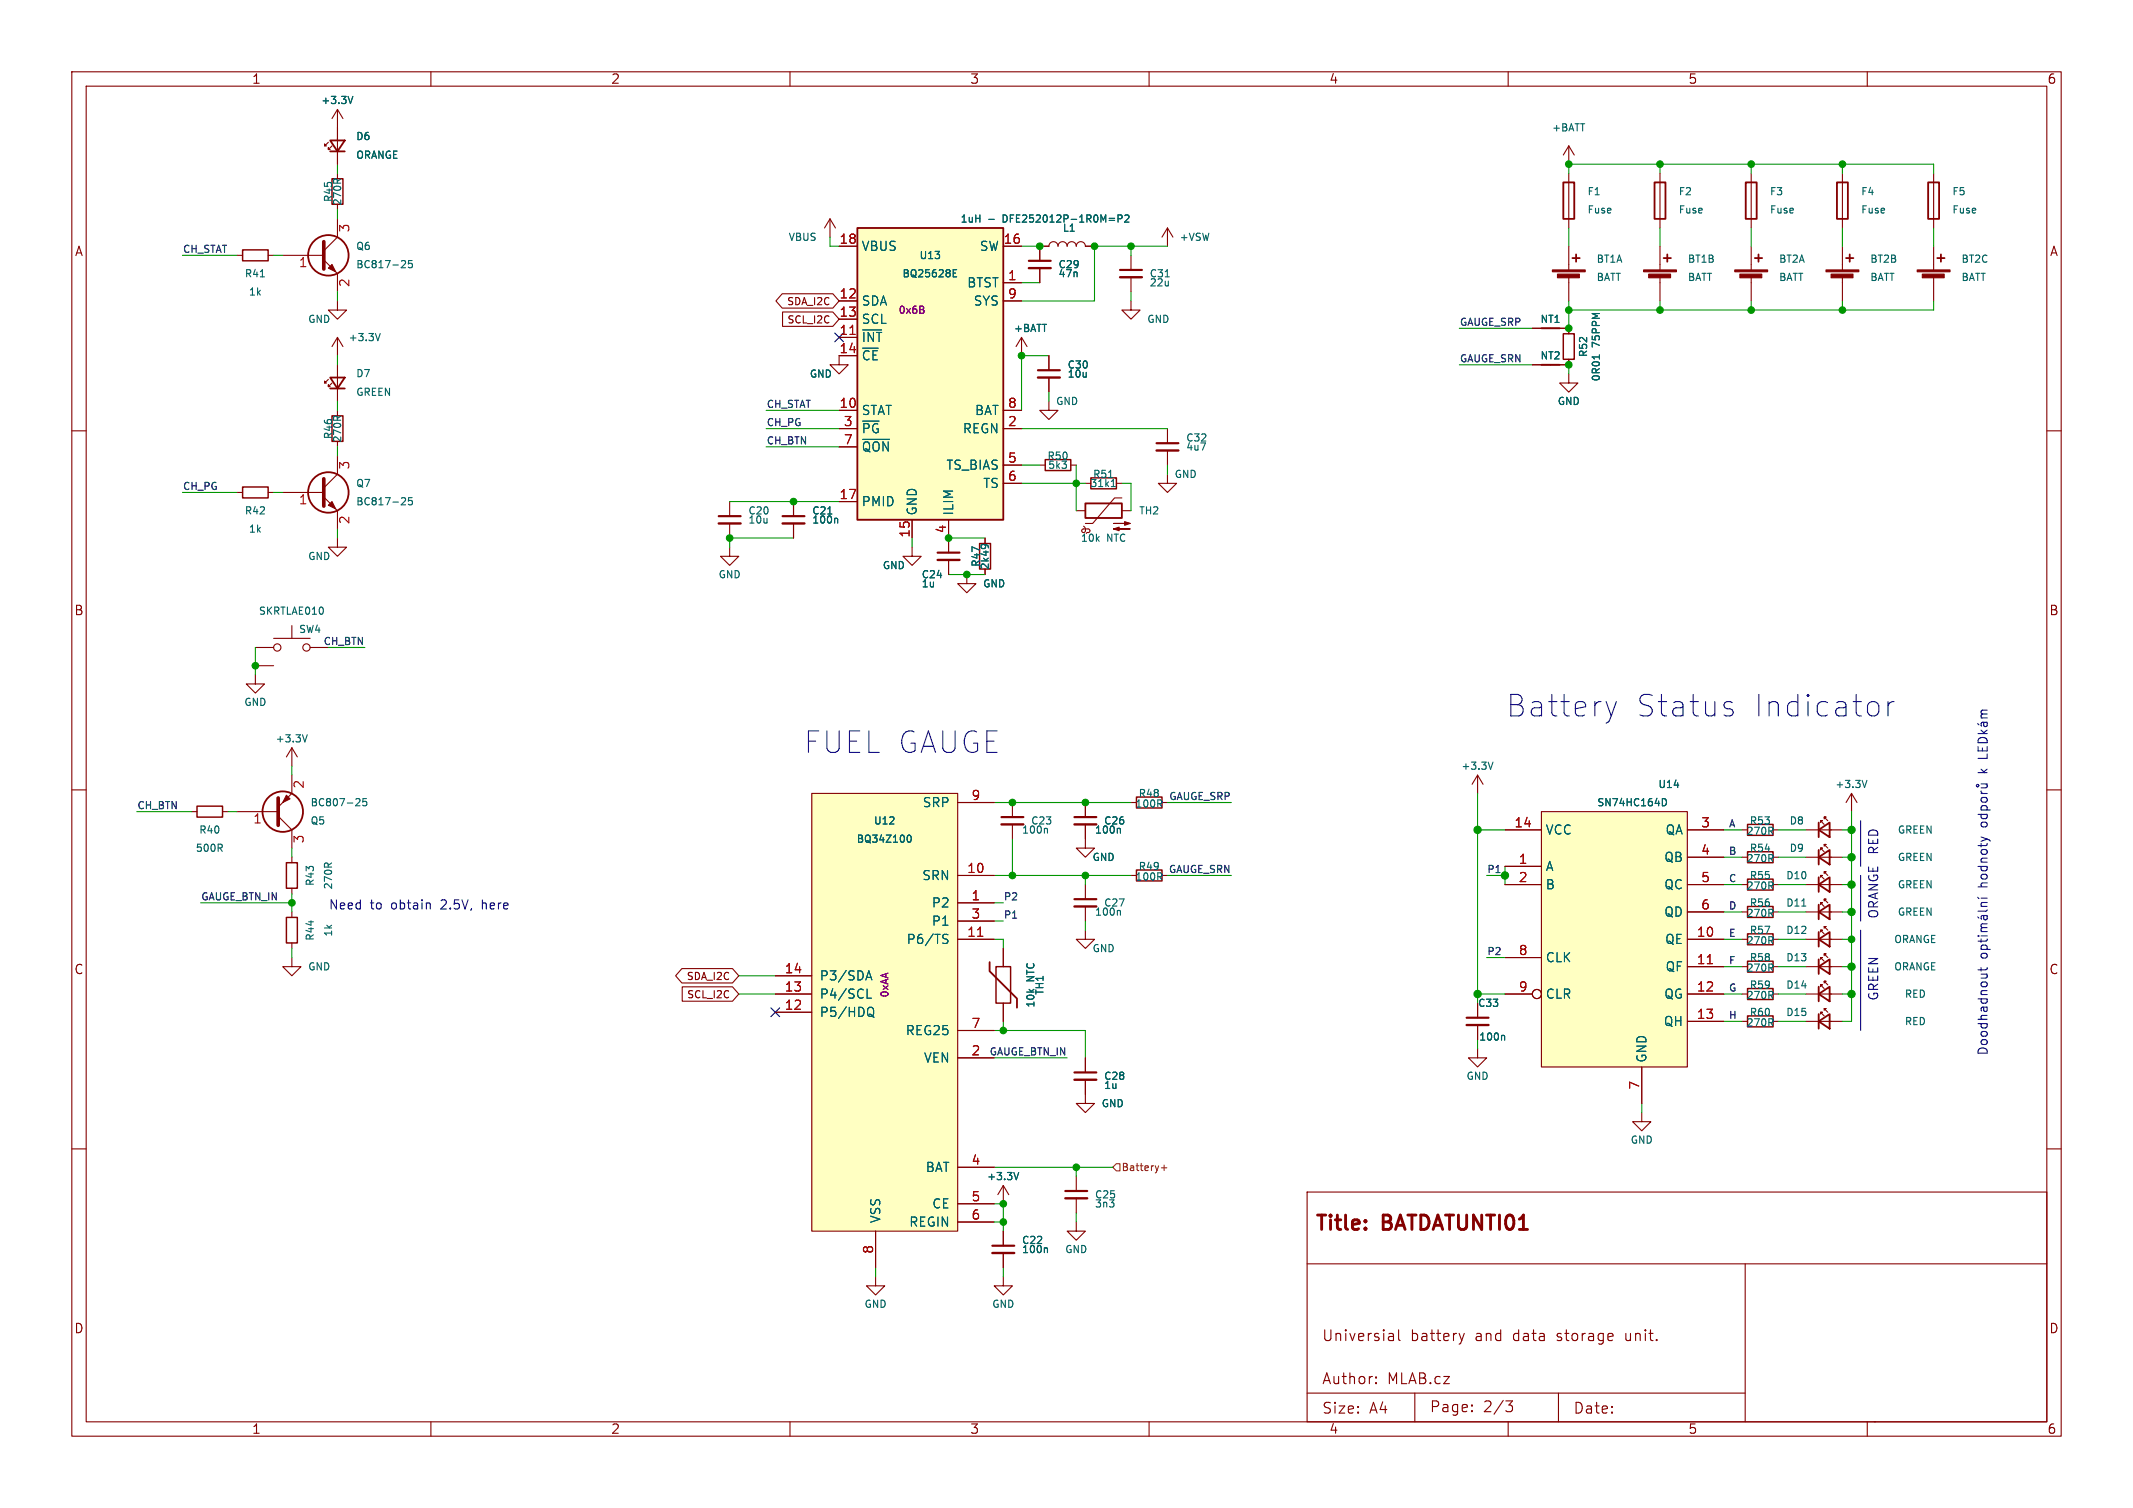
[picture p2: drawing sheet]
<svg xmlns="http://www.w3.org/2000/svg" width="297mm" height="210mm" viewBox="0 0 297 210" stroke-linecap="round" stroke-linejoin="round" font-family="sans-serif">
<g fill="none" stroke="#840000" stroke-width=".15">
<path d="M10 10h277v190h-277zM12 12h273v186h-273zM45.7 19.8l-.5 .5v-.2v.2h.3M47 15.2v7.7M47 15.2l-.8 1.3M47 15.2l.8 1.3M60 10v2M110 10v2M160 10v2M210 10v2M260 10v2M33 35.6h.8"/>
<path d="M37.3 35.6h.8M39.4 35.6h5.7M45.1 36.2l1.9 1.9v2.5M46.2 20.3l-.5 .5v-.2v.2h.3M47 24.1v.8M47 28.4v.8M47 30.5v2.5l-1.9 1.9M115.6 30.5l-.8 1.3M115.6 30.5v2.5M115.6 30.5l.7 1.3M116.8 34.3h2.6M139.7 34.3h2.5"/>
<path d="M139.7 39.4h2.5M144.8 37.3v2.1M152.4 34.3h-1.3a.64 .64 0 0 0-.6-.6 .64 .64 0 0 0-.6 .6 .64 .64 0 0 0-.7-.6 .64 .64 0 0 0-.6 .6 .64 .64 0 0 0-.6-.6 .64 .64 0 0 0-.7 .6 .64 .64 0 0 0-.6-.6 .64 .64 0 0 0-.7 .6h-1.2v2M157.5 35.6v2M157.5 38.6v2M162.6 31.8v2.5M162.6 31.8l-.8 1.2M162.6 31.8l.7 1.2M218.4 20.3l-.7 1.3M218.4 20.3v2.6M218.4 24.1v7.7M218.4 34.3v3.3"/>
<path d="M218.4 38.6v3.3M218.4 20.3l.8 1.3M231.1 24.1v7.7M231.1 34.3v3.3M231.1 38.6v3.3M243.8 24.1v7.7M243.8 34.3v3.3M243.8 38.6v3.3M256.5 24.1v7.7M256.5 34.3v3.3M256.5 38.6v3.3M269.2 24.1v7.7"/>
<path d="M269.2 34.3v3.3M269.2 38.6v3.3M10 60h2M45.7 52.8l-.5 .5v-.2v.2h.3M46.2 53.3l-.5 .5v-.2v.2h.3M47 41.9v1.3h1.3l-1.3 1.3-1.3-1.3h1.3M47 47v2.5M47 50.8v5.1M47 57.2v.7M47 47l-.8 1.3M47 47l.8 1.3M108.9 40.9h7.1l.8 1-.8 1h-7.1l-.9-1z"/>
<path d="M109 43.4h7l.8 1.1-.8 1h-7zM116.8 57.2h2.6M116.8 47h2.6M116.8 41.9h2.6M116.8 44.5h2.6M116.8 59.7h2.6M119.4 49.5h-2.6v1.3h1.3l-1.3 1.3-1.2-1.3h1.2M139.7 57.2h2.5M139.7 41.9h2.5M139.7 59.7h2.5M142.2 47l-.7 1.3M142.2 47v2.5"/>
<path d="M142.2 47l.8 1.3M146 55.9v1.3h1.3l-1.3 1.2-1.2-1.2h1.2M146 49.5v2.1M146 52.6v2M157.5 41.9v1.3h1.2l-1.2 1.3-1.3-1.3h1.3M162.6 59.7v2M213.4 45.7h5v.8M218.4 52.1v1.2h1.3l-1.3 1.3-1.2-1.3h1.2M218.4 50v.8h-5M285 60h2M33 68.6h.8M37.3 68.6h.8"/>
<path d="M39.4 68.6h5.7M45.1 69.2l1.9 1.9v2.6M47 74.9v1.3h1.3l-1.3 1.3-1.3-1.3h1.3M47 63.5v2.5l-1.9 1.9M47 61.5v.7M101.6 76.2v1.3h1.3l-1.3 1.2-1.3-1.2h1.3M101.6 69.9v2M101.6 72.9v2M110.5 69.9v2M110.5 72.9v2M116.8 69.9h2.6M116.8 62.2h2.6"/>
<path d="M127 76.2v1.3h1.3l-1.3 1.2-1.3-1.2h1.3M127 72.4v2.5M132.1 72.4v4.6M132.1 78v2M137.2 74.9v.8M137.2 79.2v.8M139.7 67.3h2.5M139.7 64.8h2.5M144.8 64.8h.7M149.1 64.8h.8M149.9 71.1h1.2M150.9 73.3a.45 .45 0 0 1 .3 .4 .45 .45 0 0 1-.4 .5l-.2-.3 .1-.2h.9l.2 .2-.1 .1-.4 .3"/>
<path d="M151.1 67.3h.8M155.4 67.3h.8M156.2 69.3h-1l-3.1 3.6h-1M156.2 71.1h1.3M162.6 66v1.3h1.2l-1.2 1.3-1.3-1.3h1.3M162.6 62.7v2.1M35.6 94v1.3h-1.3l1.3 1.2 1.2-1.2h-1.2M35.6 90.2h2.5M35.6 92.7h2.5M38.1 88.9h5.1M40.6 87.1v1.8M43.2 90.2h2.5"/>
<path d="M134.6 80v1.3h1.3l-1.3 1.3-1.3-1.3h1.3M10 110h2M26.7 113h.7M31 113h.7M33 113h5.7M38.7 113.7l1.9 1.9v2.5M40.6 108v2.5l-1.9 1.9M40.6 104.1v2.6M40.6 119.4v.7M40.6 104.1l-.7 1.3M40.6 104.1l.8 1.3M113 110.5h20.3v61h-20.3z"/>
<path d="M133.3 111.8h5.1M141 111.8v2M141 114.8v2M151.1 114.8v3.3h1.3l-1.3 1.3-1.2-1.3h1.2M151.1 111.8v2M157.5 111.8h.7M161.8 111.8h.8M205.7 108l-.7 1.2M205.7 108v2.5M205.7 108l.8 1.2M209.5 115.6h5.1M214.6 113h20.3v35.6h-20.3z"/>
<path d="M234.9 115.6h5.1M234.9 119.4h5.1M242.6 115.6h.7M242.6 119.4h.7M246.9 115.6h.7M246.9 119.4h.7M251.5 115.6h5M251.5 119.4h5M253.5 114.6v-.3h.2h-.2l.5 .5M253.5 118.4v-.3h.2h-.2l.5 .5M254 114v-.2h.3h-.3l.5 .5M254 117.9v-.3h.3h-.3l.5 .5"/>
<path d="M257.8 110.5l-.8 1.3M257.8 110.5v2.5M257.8 110.5l.8 1.3M285 110h2M40.6 133.4v1.2h1.3l-1.3 1.3-1.2-1.3h1.2M40.6 123.7v.8M40.6 127v.8M40.6 131.3v.8M94.9 134.9h7.1l.9 1-.9 1h-7.1l-.8-1zM95 137.4h7l.9 1-.9 1h-7zM107.9 138.4h5.1M107.9 135.9h5.1"/>
<path d="M133.3 130.8h5.1M133.3 125.7h5.1M133.3 121.9h5.1M133.3 128.3h5.1M139.7 132.1v2.5M139.7 139.7v2.5M151.1 129.5v1.3h1.3l-1.3 1.3-1.2-1.3h1.2M151.1 123.2v2M151.1 126.2v2.1M157.5 121.9h.7M161.8 121.9h.8M205.7 139.7v2"/>
<path d="M209.5 138.4h3.9M209.5 123.2h5.1M209.5 120.7h5.1M209.5 133.4h5.1M234.9 130.8h5.1M234.9 127h5.1M234.9 138.4h5.1M234.9 134.6h5.1M234.9 123.2h5.1M242.6 130.8h.7M242.6 127h.7M242.6 138.4h.7"/>
<path d="M242.6 134.6h.7M242.6 123.2h.7M246.9 130.8h.7M246.9 127h.7M246.9 138.4h.7M246.9 134.6h.7M246.9 123.2h.7M251.5 130.8h5M251.5 127h5M251.5 138.4h5M251.5 134.6h5M251.5 123.2h5"/>
<path d="M253.5 122.2v-.3h.2h-.2l.5 .5M253.5 137.4v-.2h.2h-.2l.5 .5M253.5 133.6v-.2h.2h-.2l.5 .5M253.5 126v-.3h.2h-.2l.5 .5M253.5 129.8v-.3h.2h-.2l.5 .5M254 121.7v-.3h.3h-.3l.5 .5M254 136.9v-.2h.3h-.3l.5 .5M254 133.1v-.3h.3h-.3l.5 .6M254 125.5v-.3h.3h-.3l.5 .5M254 129.3v-.3h.3h-.3l.5 .5M10 160h2M107.9 141h5.1"/>
<path d="M133.3 147.3h5.1M133.3 143.5h5.1M151.1 150.4v3.3h1.3l-1.3 1.2-1.2-1.2h1.2M151.1 147.3v2.1M205.7 146.1v1.2h1.3l-1.3 1.3-1.2-1.3h1.2M205.7 142.7v2.1M228.6 154.9v1.3h1.3l-1.3 1.3-1.3-1.3h1.3M228.6 148.6v5.1M234.9 142.2h5.1M242.6 142.2h.7M246.9 142.2h.7M251.5 142.2h5"/>
<path d="M253.5 141.2v-.2h.2h-.2l.5 .5M254 140.7v-.2h.3h-.3l.5 .5M285 160h2M121.9 177.8v1.3h1.3l-1.3 1.2-1.3-1.2h1.3M121.9 171.5v5M133.3 162.6h5.1M133.3 167.6h5.1M133.3 170.2h5.1M139.7 177.8v1.3h1.3l-1.3 1.2-1.3-1.2h1.3M139.7 165.1l-.8 1.3M139.7 165.1v2.5M139.7 171.5v2"/>
<path d="M139.7 174.5v2M139.7 165.1l.8 1.3M149.9 170.2v1.3h1.2l-1.2 1.2-1.3-1.2h1.3M149.9 163.8v2.1M149.9 166.9v2M182 166h103v32h-103zM182 176h103M243 176v22M60 198v2M110 198v2M160 198v2M182 194h61"/>
<path d="M191.6 192.6h.1l-.1 .1M191.6 192.6h-.1l.1 .1M191.6 191.8v.1M191.6 192.6v.1M191.6 191.8h.1l-.1 .1M191.6 191.8h-.1l.1 .1M193.5 185.7h.3l.2 .2v.8M194 186.6l-.5 .1M194 186.1h-.5M194.7 185.2v1.3l.3 .2M197 194v4M203.2 185.7l.3 1"/>
<path d="M203.5 186.7l-.1 .4M203.9 185.7l-.4 1M205 196.5v.1M205 195.7v.1M209.7 195.1h.9l-.5 .6a.41 .41 0 0 1 .5 .3v.3l-.1 .2-.6 .1M210 198v2M217 194v4M260 198v2M261 198h.1"/>
<circle cx="38.6" cy="90.2" r=".51"/>
<circle cx="42.7" cy="90.2" r=".51"/>
<circle cx="214" cy="138.4" r=".63"/>
</g>
<g fill="none" stroke="#840000" stroke-width=".2">
<path d="M33.8 34.8h3.5v1.5h-3.5zM46.2 24.9h1.6v3.5h-1.6zM46.2 57.9h1.6v3.6h-1.6zM217.7 46.5h1.5v3.5h-1.5zM33.8 67.8h3.5v1.5h-3.5zM136.4 75.7h1.5v3.5h-1.5zM145.5 64h3.6v1.5h-3.6zM151.9 66.5h3.5v1.6h-3.5zM27.4 112.3h3.6v1.5h-3.6zM158.2 111h3.6v1.5h-3.6zM243.3 118.6h3.6v1.5h-3.6zM243.3 114.8h3.6v1.5h-3.6z"/>
<path d="M39.9 127.8h1.5v3.5h-1.5zM39.9 120.1h1.5v3.6h-1.5zM138.7 134.6h2v5.1h-2zM158.2 121.2h3.6v1.5h-3.6zM243.3 130h3.6v1.6h-3.6zM243.3 126.2h3.6v1.6h-3.6zM243.3 137.7h3.6v1.5h-3.6zM243.3 133.9h3.6v1.5h-3.6zM243.3 122.4h3.6v1.6h-3.6zM243.3 141.5h3.6v1.5h-3.6z"/>
</g>
<g fill="none" stroke="#006464" stroke-width=".15">
<path d="M48.5 13.4l.3 1 .3-1M36.3 38.6h.5M46.5 25h.4M47.4 24.9l-.4 .4M56 36.3h.4l.1 .3-.6 .7h.6M57.4 36.3h-.5v.5l.1-.1h.3l.1 .2v.3l-.2 .1-.3-.1M132.7 38.6h.5M132.7 38h.4M132.7 37.6h.5M155.7 30.5l.5-.1v-.1v-.3l-.5-.1v1M156.6 30l.4-.1 .2 .3-.6 .7h.6M162.3 38.6h.5"/>
<path d="M46.5 58h.4M47.4 58l-.4 .3M52.3 46.4l.3 1 .3-1M222.7 49.4v.6M56 69.3l.4 .1 .1 .2-.6 .7h.6M57.4 69.3h-.5v.5l.1-.1h.3l.1 .2v.3l-.2 .1-.3-.1M115.3 71.6h.5M116.4 72.2l.2 .1v.5M120.1 61.2h3.8M136.6 76l.1-.1a.81 .81 0 0 1 .9 .1M137 75.8l.2 .2M154.4 66.5h.5"/>
<path d="M154.7 67.8h.6M154.9 66.9l.1-.1v1M167.9 61.7l-.5 1M30.6 118.1l.3 .5M30.9 117.7v.3M42.1 102.3l.3 1 .4-1M49.7 111.2l.3 .1 .1 .2-.6 .7h.6M51 111.2h-.4l-.1 .5 .1-.1h.4l.1 .2-.1 .3-.1 .1-.4-.1M126.3 116.7l.1-.3 .1-.1a.53 .53 0 0 1 .4 .5 .53 .53 0 0 1-.4 .5l-.1-.1-.1-.3M145.9 115.5v.5M156 115.5v.5M161.5 111.9l.3 .5"/>
<path d="M161.7 111.5v.3M207.2 106.1l.3 1 .4-1M231.5 111.2a.51 .51 0 0 1 .5 .5 .51 .51 0 0 1-.5 .5M246.5 119.5l.4 .5M246.5 115.7l.4 .5M246.8 115.3v.3M246.8 119.1v.3M259.3 108.7l.3 1 .4-1M45.3 120.2h.3M46.2 120.2l-.5 .3M120.6 136.5l.4-1.3 .4 1.3M120.7 136.1h.6"/>
<path d="M120.7 137.7v1.3h.6M131.5 130.7l.4 .1 .1 .3-.2 .3h-.4M131.5 130.1l.5 .1M156 126.9v.6M161.5 122.1l.3 .5M161.7 121.6v.4M246.5 131l.4 .4M246.5 127.2l.4 .4M246.5 138.6l.4 .5M246.5 134.8l.4 .5M246.5 123.3l.4 .5M246.8 130.5v.4"/>
<path d="M246.8 122.9v.4M246.8 126.7v.4M246.8 134.3v.4M246.8 138.2v.3M250.9 126.2h.6M121.1 140.3a.43 .43 0 0 1 .5 .4v.4l-.1 .4M121.2 141.2l.3 .3M121.5 141.5l.2 .2M121.5 141.5h-.4M209.2 144.2l.3 .1v.6M246.5 142.4l.4 .5M246.8 142v.3"/>
<path d="M141.2 163.3l.3 1 .3-1M145.6 173.8l.3 .1v.5"/>
</g>
<g fill="none" stroke="#840000" stroke-width=".33">
<path d="M143.3 37.3h3M156 38.6h3M144.5 52.6h3.1M100.1 72.9h3M109 72.9h3M130.6 78h3M161 62.7h3.1M139.4 114.8h3.1M149.6 114.8h3.1M149.6 126.2h3.1M149.6 150.4h3.1M204.2 142.7h3.1"/>
<path d="M138.2 174.5h3M148.3 166.9h3.1"/>
</g>
<g fill="none" stroke="#840000" stroke-width=".3">
<path d="M143.3 36.3h3M156 37.6h3M144.5 51.6h3.1M100.1 71.9h3M109 71.9h3M130.6 77h3M161 61.7h3.1M139.4 113.8h3.1M149.6 113.8h3.1M149.6 125.2h3.1M149.6 149.4h3.1M204.2 141.7h3.1"/>
<path d="M138.2 173.5h3M148.3 165.9h3.1"/>
</g>
<g fill="none" stroke="#840000" stroke-width=".25">
<path d="M46 19.6h2l-1 1.5zM46 21.1h2M119.4 31.8h20.3v40.6h-20.3zM217.7 25.4h1.5v5.1h-1.5zM218.9 35.9h1.1M219.5 35.4v1M230.4 25.4h1.5v5.1h-1.5zM231.6 35.9h1.1M232.2 35.4v1M243.1 25.4h1.5v5.1h-1.5zM244.3 35.9h1.1M244.9 35.4v1"/>
<path d="M255.8 25.4h1.5v5.1h-1.5zM257 35.9h1.1M257.6 35.4v1M268.5 25.4h1.5v5.1h-1.5zM269.7 35.9h1.1M270.3 35.4v1M46 52.6h2l-1 1.5zM46 54.1h2M214.6 45.7h2.6M214.6 50.8h2.6M151.1 70.1h5.1v2h-5.1zM253.2 115.6l1.6-1v2z"/>
<path d="M253.2 119.4l1.6-1v2zM253.2 114.6v2M253.2 118.4v2M137.8 134v1.3l3.8 3.8v1.2M253.2 123.2l1.6-1v2zM253.2 138.4l1.6-1v2zM253.2 134.6l1.6-1v2zM253.2 127l1.6-1v2zM253.2 130.8l1.6-1v2zM253.2 122.2v2M253.2 126v2M253.2 129.8v2"/>
<path d="M253.2 133.6v2M253.2 137.4v2M253.2 142.2l1.6-1v2.1zM253.2 141.2v2.1"/>
<circle cx="45.7" cy="35.6" r="2.82"/>
<circle cx="45.7" cy="68.6" r="2.82"/>
<circle cx="39.4" cy="113" r="2.82"/>
</g>
<g fill="#840000" stroke="#840000" stroke-width=".15">
<path d="M155.1 73.7l.7-.3v.5l-.7-.2h2.3z"/>
<path d="M155.1 72.9h2.3l-.8 .3v-.6l.8 .3z"/>
<path d="M228.9 37.6h4.5v.2h-4.5z"/>
<path d="M229.6 38.2h3v.5h-3z"/>
<path d="M241.6 37.6h4.5v.2h-4.5z"/>
<path d="M242.3 38.2h3v.5h-3z"/>
<path d="M254.3 37.6h4.5v.2h-4.5z"/>
<path d="M255 38.2h3v.5h-3z"/>
<path d="M267 37.6h4.5v.2h-4.5z"/>
<path d="M267.7 38.2h3v.5h-3z"/>
<path d="M216.2 37.6h4.5v.2h-4.5z"/>
<path d="M216.9 38.2h3v.5h-3z"/>
<path d="M39.9 110.7l.5 .6-1 .5z"/>
<path d="M46.2 69.9l.5 1-1-.5z"/>
<path d="M46.2 36.8l.5 1-1-.5z"/>
</g>
<g fill="#ffffc2" stroke="#ffffc2" stroke-width=".14">
<path d="M119.4 31.8h20.3v40.6h-20.3z"/>
<path d="M113 110.5h20.3v61h-20.3z"/>
<path d="M214.6 113h20.3v35.6h-20.3z"/>
</g>
<path d="M118.4 46.6h.7M136.1 130.4h.8M237.7 134.2h.8" fill="none" stroke="#a90000" stroke-width=".15"/>
<path d="M128.6 43.2v.3" fill="none" stroke="#840084" stroke-width=".15"/>
<path d="M45.1 33.7v3.8M45.1 66.7v3.8M38.7 111.1v3.8" fill="none" stroke="#840000" stroke-width=".51"/>
<path d="M155.4 162.1h.5v1h-.5l-.5-.5zM161.7 162.6h.8M162.1 162.3v.7" fill="none" stroke="#725600" stroke-width=".15"/>
<g fill="none" stroke="#0000c2" stroke-width=".15">
<path d="M223.6 97.7l.8 2M224.4 99.7l-.3 .7M225.1 97.7l-.7 2M240.5 98.7h.4l.3 .1 .1 .5-.1 .3-.3 .1h-.6M240.5 97.7h.4l.3 .1M261 97.7l.3 .1 .3 .5v.8l-.3 .5-.3 .1M262.9 97.7v2M263.7 97.7a.76 .76 0 0 0-.8 .6M275.8 100h.9M276 99.4l-.2 .2 .2 .4M276 99.4h.7M276.7 98.9l-.8 .1-.1 .3 .2 .1"/>
<path d="M259.1 114.3v6.4M275.4 100.8l.1 .1M275.4 104v.6h1.3v-.6M275.4 113.4h1.3M275.4 102.2h1.3M275.5 102.9a.72 .72 0 0 1 1.2 .2v.3h-1.3zM275.8 110.1l.1 .3 .2 .1M275.8 116.6l.9 .3M275.8 112.8h1.3M275.8 110.5h.9M275.8 109.2h.9M275.8 101.7l.5 .5"/>
<path d="M275.9 111.2l.2-.2h.4l.1 .2 .1 .3-.2 .2h-.4l-.3-.2zM275.9 112.8l-.1-.4 .3-.2h.4l.1 .1v.5M275.9 113.4l-.1 .4 .3 .2h.4l.1-.1v-.5M275.9 114.6l.2-.1h.4l.1 .1 .1 .3-.2 .3h-.4l-.3-.3zM276 104.2v.4M276.2 100.6v.4a.25 .25 0 0 0 .3 .2 .25 .25 0 0 0 .2-.2l-.1-.4M276.6 109.2l.1 .2-.1 .3h-.8M276.7 105v.6h-1.3M276.7 100.6h-.8v.5M276.7 101.7l-.5 .3M259.1 121.9v6.4M259.1 129.5v14"/>
<path d="M275.4 127.7l.1 .2M275.4 125l.1 .1M275.4 130.3h.1M275.8 135.7h.9M275.8 130.8v.4M275.8 134.8v.4M275.8 132.2h1.3M275.8 130.3h.9M275.8 129.7h.9M275.8 126.2h.9M275.8 125.1h.9M275.9 132.2l-.1-.3 .3-.3h.4l.1 .1v.5"/>
<path d="M275.9 132.9l.2-.1h.4l.1 .1 .1 .3-.2 .2h-.4l-.3-.2zM276 129.2l-.2 .2 .2 .3M276 129.2h.7M276.2 127.5v.4a.25 .25 0 0 0 .3 .2 .25 .25 0 0 0 .2-.2l-.1-.4M276.6 135.7l.1 .3M276.7 130.8l-.1 .2-.1 .1h-1.1M276.7 134.8l-.1 .2-.1 .1h-1.1M276.7 125.7h-.8l-.1 .3 .2 .2M276.7 127.5l-.8 .1v.4M276.7 128.6l-.8 .1-.1 .3 .2 .2M276.7 126.7l-.2 .2h-1.1"/>
<circle cx="275.4" cy="109.4" r=".18"/>
</g>
<g fill="none" stroke="#009600" stroke-width=".15">
<path d="M25.4 35.6h7.6M38.1 35.6h1.3M47 22.9v1.2M47 29.2v1.3M115.6 33v1.3h1.2M142.2 34.3h2.6M142.2 39.4h2.6M157.5 34.3v1.3M162.6 34.3h-10.2v7.6h-10.2M218.4 24.1v-1.2h50.8v1.2M218.4 31.8v2.5M231.1 22.9v1.2"/>
<path d="M231.1 31.8v2.5M243.8 22.9v1.2M243.8 31.8v2.5M256.5 22.9v1.2M256.5 31.8v2.5M269.2 31.8v2.5M47 40.6v1.3M47 49.5v1.3M47 55.9v1.3M106.7 57.2h10.1M106.7 59.7h10.1M142.2 59.7h20.4"/>
<path d="M146 49.5h-3.8v7.7M146 54.6v1.3M157.5 40.6v1.3M203.2 45.7h10.2M203.2 50.8h10.2M218.4 41.9v3.8M218.4 50.8v1.3M231.1 41.9v1.3M243.8 41.9v1.3M256.5 41.9v1.3M269.2 41.9v1.3h-50.8M25.4 68.6h7.6"/>
<path d="M38.1 68.6h1.3M47 62.2v1.3M47 73.7v1.2M101.6 69.9h15.2M106.7 62.2h10.1M110.5 74.9h-8.9v1.3M127 74.9v1.3M132.1 74.9h5.1M142.2 67.3h8.9M142.2 64.8h2.6M149.9 64.8v6.3M156.2 67.3h1.3v3.8"/>
<path d="M162.6 64.8v1.2M35.6 90.2v3.8M45.7 90.2h5.1M132.1 80h5.1M19 113h7.7M31.7 113h1.3M40.6 106.7v1.3M40.6 118.1v1.3M138.4 111.8h19.1M141 116.8v5.1M162.6 111.8h8.8M205.7 115.6h3.8"/>
<path d="M205.7 110.5v29.2M240 115.6h2.6M240 119.4h2.6M247.6 115.6h3.9M247.6 119.4h3.9M256.5 115.6h1.3M256.5 119.4h1.3M257.8 113v29.2h-1.3M27.9 125.7h12.7M40.6 124.5v2.5M40.6 132.1v1.3M102.9 138.4h5"/>
<path d="M102.9 135.9h5M138.4 121.9h19.1M138.4 130.8h1.3v1.3M138.4 125.7h1.3M138.4 128.3h1.3M151.1 121.9v1.3M151.1 128.3v1.2M162.6 121.9h8.8M205.7 138.4h3.8M207 121.9h2.5M207 133.4h2.5M209.5 120.7v2.5"/>
<path d="M240 138.4h2.6M240 130.8h2.6M240 123.2h2.6M240 127h2.6M240 134.6h2.6M247.6 138.4h3.9M247.6 130.8h3.9M247.6 123.2h3.9M247.6 127h3.9M247.6 134.6h3.9M256.5 138.4h1.3M256.5 130.8h1.3"/>
<path d="M256.5 123.2h1.3M256.5 127h1.3M256.5 134.6h1.3M138.4 143.5h12.7v3.8M138.4 147.3h10.2M139.7 142.2v1.3M205.7 144.8v1.3M228.6 153.7v1.2M240 142.2h2.6M247.6 142.2h3.9M121.9 176.5v1.3M138.4 170.2h1.3"/>
<path d="M138.4 167.6h1.3v3.9M138.4 162.6h16.5M139.7 176.5v1.3M149.9 162.6v1.2M149.9 168.9v1.3"/>
</g>
<path d="M116.2 46.4l1.2 1.2M117.4 46.4l-1.2 1.2M107.3 140.4l1.3 1.2M108.6 140.4l-1.3 1.2" fill="none" stroke="#000084" stroke-width=".15"/>
<g fill="#009600" stroke="#009600" stroke-width=".15">
<circle cx="218.4" cy="43.2" r=".46"/>
<circle cx="231.1" cy="43.2" r=".46"/>
<circle cx="243.8" cy="43.2" r=".46"/>
<circle cx="256.5" cy="43.2" r=".46"/>
<circle cx="205.7" cy="115.6" r=".51"/>
<circle cx="218.4" cy="45.7" r=".46"/>
<circle cx="218.4" cy="50.8" r=".46"/>
<circle cx="257.8" cy="119.4" r=".51"/>
<circle cx="257.8" cy="130.8" r=".46"/>
<circle cx="257.8" cy="127" r=".51"/>
<circle cx="257.8" cy="123.2" r=".51"/>
<circle cx="257.8" cy="115.6" r=".51"/>
<circle cx="257.8" cy="134.6" r=".51"/>
<circle cx="257.8" cy="138.4" r=".51"/>
<circle cx="205.7" cy="138.4" r=".51"/>
<circle cx="209.6" cy="121.9" r=".51"/>
<circle cx="231.1" cy="22.9" r=".46"/>
<circle cx="243.8" cy="22.9" r=".46"/>
<circle cx="256.5" cy="22.9" r=".46"/>
<circle cx="218.4" cy="22.9" r=".46"/>
<circle cx="132.1" cy="74.9" r=".46"/>
<circle cx="110.5" cy="69.9" r=".46"/>
<circle cx="101.6" cy="74.9" r=".46"/>
<circle cx="149.9" cy="67.3" r=".46"/>
<circle cx="134.6" cy="80" r=".46"/>
<circle cx="142.2" cy="49.5" r=".46"/>
<circle cx="157.5" cy="34.3" r=".46"/>
<circle cx="144.8" cy="34.3" r=".46"/>
<circle cx="152.4" cy="34.3" r=".46"/>
<circle cx="141" cy="121.9" r=".46"/>
<circle cx="151.1" cy="111.8" r=".46"/>
<circle cx="151.1" cy="121.9" r=".46"/>
<circle cx="141" cy="111.8" r=".46"/>
<circle cx="40.6" cy="125.7" r=".46"/>
<circle cx="35.6" cy="92.7" r=".46"/>
<circle cx="149.9" cy="162.6" r=".46"/>
<circle cx="139.7" cy="143.5" r=".46"/>
<circle cx="139.7" cy="170.2" r=".46"/>
<circle cx="139.7" cy="167.6" r=".46"/>
</g>
<g font-size="4.2" fill="#0000c2">
<text x="209.5" y="100.1">Battery</text>
<text x="227.5" y="100.1">Status</text>
<text x="243.8" y="100.1">Indicator</text>
<text x="111.8" y="105.2">FUEL GAUGE</text>
</g>
<g font-size="2.8" fill="#840000">
<text x="183" y="171.9">Title:</text>
<text x="192.7" y="171.9">BATDATUNTI01</text>
</g>
<g font-size="2.1" fill="#840000">
<text x="184" y="187">Universial</text>
<text x="196.4" y="187">battery</text>
<text x="205.5" y="187">and</text>
<text x="210.8" y="187">data</text>
<text x="217.1" y="187">storage</text>
<text x="226.7" y="187">unit.</text>
<text x="184" y="193">Author:</text>
<text x="184" y="197.1">Size:</text>
<text x="190.7" y="197.1">A4</text>
<text x="193.2" y="193">MLAB.cz</text>
<text x="199" y="196.9">Page:</text>
<text x="206.5" y="196.9">2/3</text>
<text x="219" y="197.1">Date:</text>
</g>
<g font-size="1.8" fill="#840000">
<text x="35" y="11.9">1</text>
<text x="85" y="11.9">2</text>
<text x="135" y="11.9">3</text>
<text x="185" y="11.9">4</text>
<text x="235" y="11.9">5</text>
<text x="285" y="11.9">6</text>
<text x="10.3" y="35.9">A</text>
<text x="285.3" y="35.9">A</text>
<text x="10.3" y="85.9">B</text>
<text x="285.3" y="85.9">B</text>
<text x="10.3" y="135.9">C</text>
<text x="285.3" y="135.9">C</text>
<text x="10.3" y="185.9">D</text>
<text x="285.3" y="185.9">D</text>
<text x="35" y="199.9">1</text>
<text x="85" y="199.9">2</text>
<text x="135" y="199.9">3</text>
<text x="185" y="199.9">4</text>
<text x="235" y="199.9">5</text>
<text x="285" y="199.9">6</text>
</g>
<g font-size="1.8" fill="#a90000">
<text x="49" y="32.5" transform="rotate(-90 49 32.5)">3</text>
<text x="116.8" y="34">18</text>
<text x="139.7" y="34">16</text>
<text x="41.5" y="37.5">1</text>
<text x="49" y="40.1" transform="rotate(-90 49 40.1)">2</text>
<text x="116.8" y="41.7">12</text>
<text x="140.3" y="39.1">1</text>
<text x="140.3" y="41.7">9</text>
<text x="116.8" y="46.7">11</text>
<text x="116.8" y="44.2">13</text>
<text x="116.8" y="49.3">14</text>
<text x="116.8" y="56.9">10</text>
<text x="117.4" y="59.4">3</text>
<text x="140.3" y="59.4">2</text>
<text x="140.3" y="56.9">8</text>
<text x="49" y="65.5" transform="rotate(-90 49 65.5)">3</text>
<text x="117.4" y="62">7</text>
<text x="140.3" y="64.5">5</text>
<text x="41.5" y="70.6">1</text>
<text x="116.8" y="69.6">17</text>
<text x="140.3" y="67.1">6</text>
<text x="49" y="73.1" transform="rotate(-90 49 73.1)">2</text>
<text x="126.7" y="75" transform="rotate(-90 126.7 75)">15</text>
<text x="131.8" y="74.4" transform="rotate(-90 131.8 74.4)">4</text>
<text x="42.6" y="109.9" transform="rotate(-90 42.6 109.9)">2</text>
<text x="135.2" y="111.5">9</text>
<text x="35.2" y="115">1</text>
<text x="42.6" y="117.5" transform="rotate(-90 42.6 117.5)">3</text>
<text x="210.8" y="115.3">14</text>
<text x="236.8" y="115.3">3</text>
<text x="236.8" y="119.1">4</text>
<text x="134.6" y="121.7">10</text>
<text x="135.2" y="125.5">1</text>
<text x="211.4" y="120.4">1</text>
<text x="211.4" y="122.9">2</text>
<text x="236.8" y="122.9">5</text>
<text x="134.6" y="130.6">11</text>
<text x="135.2" y="128">3</text>
<text x="236.2" y="130.6">10</text>
<text x="236.8" y="126.7">6</text>
<text x="109.2" y="135.6">14</text>
<text x="211.4" y="133.1">8</text>
<text x="236.2" y="134.4">11</text>
<text x="109.2" y="140.7">12</text>
<text x="109.2" y="138.2">13</text>
<text x="135.2" y="143.3">7</text>
<text x="211.4" y="138.2">9</text>
<text x="236.2" y="138.2">12</text>
<text x="236.2" y="142">13</text>
<text x="135.2" y="147.1">2</text>
<text x="228.3" y="151.8" transform="rotate(-90 228.3 151.8)">7</text>
<text x="135.2" y="162.3">4</text>
<text x="135.2" y="167.4">5</text>
<text x="135.2" y="169.9">6</text>
<text x="121.7" y="174.7" transform="rotate(-90 121.7 174.7)">8</text>
</g>
<g font-size="1.8" fill="#006464">
<text x="119.9" y="35.2">VBUS</text>
<text x="136.3" y="35.2">SW</text>
<text x="134.6" y="40.2">BTST</text>
<text x="119.9" y="47.9">~{INT}</text>
<text x="119.9" y="42.8">SDA</text>
<text x="119.9" y="45.3">SCL</text>
<text x="135.5" y="42.8">SYS</text>
<text x="119.9" y="50.4">~{CE}</text>
<text x="119.9" y="58">STAT</text>
<text x="135.7" y="58">BAT</text>
<text x="119.9" y="60.6">~{PG}</text>
<text x="119.9" y="63.1">~{QON}</text>
<text x="131.7" y="65.6">TS_BIAS</text>
<text x="134" y="60.6">REGN</text>
<text x="119.9" y="70.7">PMID</text>
<text x="127.9" y="71.9" transform="rotate(-90 127.9 71.9)">GND</text>
<text x="132.9" y="71.9" transform="rotate(-90 132.9 71.9)">ILIM</text>
<text x="136.8" y="68.2">TS</text>
<text x="128.4" y="112.6">SRP</text>
<text x="215.1" y="116.4">VCC</text>
<text x="231.8" y="116.4">QA</text>
<text x="128.3" y="122.8">SRN</text>
<text x="215.1" y="121.5">A</text>
<text x="215.1" y="124.1">B</text>
<text x="231.6" y="120.2">QB</text>
<text x="231.6" y="124.1">QC</text>
<text x="126.1" y="131.7">P6/TS</text>
<text x="129.7" y="126.6">P2</text>
<text x="129.7" y="129.1">P1</text>
<text x="231.6" y="127.9">QD</text>
<text x="231.8" y="131.7">QE</text>
<text x="114" y="136.8">P3/SDA</text>
<text x="215.1" y="134.2">CLK</text>
<text x="231.8" y="135.5">QF</text>
<text x="114" y="141.8">P5/HDQ</text>
<text x="114" y="139.3">P4/SCL</text>
<text x="215.1" y="139.3">CLR</text>
<text x="231.6" y="143.1">QH</text>
<text x="231.6" y="139.3">QG</text>
<text x="126" y="144.4">REG25</text>
<text x="128.6" y="148.2">VEN</text>
<text x="229.5" y="148.1" transform="rotate(-90 229.5 148.1)">GND</text>
<text x="128.8" y="163.4">BAT</text>
<text x="122.8" y="170.4" transform="rotate(-90 122.8 170.4)">VSS</text>
<text x="126.5" y="171">REGIN</text>
<text x="129.7" y="168.5">CE</text>
</g>
<g font-size="1.8" fill="#0000c2">
<text x="276.9" y="107.2" transform="rotate(-90 276.9 107.2)">k</text>
<text x="276.9" y="123.5" transform="rotate(-90 276.9 123.5)">hodnoty</text>
<text x="45.7" y="126.8">Need</text>
<text x="51.5" y="126.8">to</text>
<text x="54.6" y="126.8">obtain</text>
<text x="61.7" y="126.8">2.5V,</text>
<text x="67.6" y="126.8">here</text>
<text x="261.6" y="128" transform="rotate(-90 261.6 128)">ORANGE RED</text>
<text x="261.6" y="139.5" transform="rotate(-90 261.6 139.5)">GREEN</text>
<text x="276.9" y="147.1" transform="rotate(-90 276.9 147.1)">Doodhadnout</text>
</g>
<g font-size="1.4" fill="#006464">
<text x="44.6" y="14.7">+3.3V</text>
<text x="49.5" y="19.7">D6</text>
<text x="49.5" y="22.3">ORANGE</text>
<text x="216" y="18.5">+BATT</text>
<text x="46.4" y="28.3" transform="rotate(-90 46.4 28.3)">R45</text>
<text x="47.7" y="28.7" transform="rotate(-90 47.7 28.7)">270R</text>
<text x="220.9" y="27.4">F1</text>
<text x="220.9" y="29.9">Fuse</text>
<text x="233.6" y="27.4">F2</text>
<text x="233.6" y="29.9">Fuse</text>
<text x="246.3" y="27.4">F3</text>
<text x="246.3" y="29.9">Fuse</text>
<text x="259" y="27.4">F4</text>
<text x="259" y="29.9">Fuse</text>
<text x="271.7" y="27.4">F5</text>
<text x="271.7" y="29.9">Fuse</text>
<text x="49.5" y="35">Q6</text>
<text x="109.7" y="33.7">VBUS</text>
<text x="133.6" y="31.2">1uH</text>
<text x="137.6" y="31.2">-</text>
<text x="139.8" y="31.2">DFE252012P-1R0M=P2</text>
<text x="147.9" y="32.5">L1</text>
<text x="164.1" y="33.7">+VSW</text>
<text x="34" y="38.8">R41</text>
<text x="34.6" y="41.4">1k</text>
<text x="49.5" y="37.6">BC817-25</text>
<text x="125.6" y="38.8">BQ25628E</text>
<text x="127.9" y="36.3">U13</text>
<text x="147.3" y="37.6">C29</text>
<text x="147.3" y="38.8">47n</text>
<text x="160" y="38.8">C31</text>
<text x="160" y="40.1">22u</text>
<text x="222.2" y="36.8">BT1A</text>
<text x="222.2" y="39.3">BATT</text>
<text x="234.9" y="36.8">BT1B</text>
<text x="234.9" y="39.3">BATT</text>
<text x="247.6" y="36.8">BT2A</text>
<text x="247.6" y="39.3">BATT</text>
<text x="260.3" y="36.8">BT2B</text>
<text x="260.3" y="39.3">BATT</text>
<text x="273" y="36.8">BT2C</text>
<text x="273" y="39.3">BATT</text>
<text x="42.8" y="45.2">GND</text>
<text x="48.4" y="47.7">+3.3V</text>
<text x="141.1" y="46.4">+BATT</text>
<text x="159.6" y="45.2">GND</text>
<text x="214.4" y="45.2">NT1</text>
<text x="49.5" y="52.7">D7</text>
<text x="112.6" y="52.8">GND</text>
<text x="148.5" y="51.5">C30</text>
<text x="148.5" y="52.8">10u</text>
<text x="214.4" y="50.3">NT2</text>
<text x="221.2" y="49.8" transform="rotate(-90 221.2 49.8)">R52</text>
<text x="223" y="53.2" transform="rotate(-90 223 53.2)">0R01</text>
<text x="223" y="48.3" transform="rotate(-90 223 48.3)">75PPM</text>
<text x="49.5" y="55.3">GREEN</text>
<text x="146.9" y="56.6">GND</text>
<text x="216.8" y="56.6">GND</text>
<text x="46.4" y="61.3" transform="rotate(-90 46.4 61.3)">R46</text>
<text x="47.7" y="61.7" transform="rotate(-90 47.7 61.7)">270R</text>
<text x="145.7" y="64.2">R50</text>
<text x="145.8" y="65.5">5k3</text>
<text x="165.1" y="61.7">C32</text>
<text x="165.1" y="63">4u7</text>
<text x="34" y="71.8">R42</text>
<text x="49.5" y="68">Q7</text>
<text x="49.5" y="70.6">BC817-25</text>
<text x="104.1" y="71.9">C20</text>
<text x="113" y="71.9">C21</text>
<text x="151.7" y="68">31k1</text>
<text x="152.1" y="66.8">R51</text>
<text x="158.5" y="71.8">TH2</text>
<text x="163.4" y="66.8">GND</text>
<text x="34.6" y="74.4">1k</text>
<text x="104.1" y="73.1">10u</text>
<text x="113" y="73.1">100n</text>
<text x="150.4" y="75.7">10k</text>
<text x="154.1" y="75.7">NTC</text>
<text x="42.8" y="78.2">GND</text>
<text x="99.9" y="80.7">GND</text>
<text x="122.8" y="79.5">GND</text>
<text x="128.2" y="80.7">C24</text>
<text x="128.2" y="82">1u</text>
<text x="136.6" y="79.1" transform="rotate(-90 136.6 79.1)">R47</text>
<text x="136.8" y="82">GND</text>
<text x="137.9" y="79.4" transform="rotate(-90 137.9 79.4)">2k49</text>
<text x="35.9" y="85.8">SKRTLAE010</text>
<text x="41.5" y="88.4">SW4</text>
<text x="33.9" y="98.5">GND</text>
<text x="38.3" y="103.6">+3.3V</text>
<text x="203.4" y="107.4">+3.3V</text>
<text x="43.1" y="112.5">BC807-25</text>
<text x="158" y="112.7">100R</text>
<text x="158.4" y="111.2">R48</text>
<text x="222.3" y="112.5">SN74HC164D</text>
<text x="230.8" y="109.9">U14</text>
<text x="255.4" y="109.9">+3.3V</text>
<text x="27.2" y="118.8">500R</text>
<text x="27.6" y="116.3">R40</text>
<text x="43.1" y="115">Q5</text>
<text x="119.2" y="117.6">BQ34Z100</text>
<text x="121.6" y="115">U12</text>
<text x="142.2" y="116.3">100n</text>
<text x="143.5" y="115">C23</text>
<text x="152.4" y="116.3">100n</text>
<text x="153.6" y="115">C26</text>
<text x="243.1" y="116.5">270R</text>
<text x="243.5" y="118.8">R54</text>
<text x="243.5" y="115">R53</text>
<text x="249.1" y="115">D8</text>
<text x="249.1" y="118.8">D9</text>
<text x="264.1" y="116.3">GREEN</text>
<text x="43.9" y="123.5" transform="rotate(-90 43.9 123.5)">R43</text>
<text x="46.4" y="124" transform="rotate(-90 46.4 124)">270R</text>
<text x="152" y="120.1">GND</text>
<text x="158" y="122.8">100R</text>
<text x="158.4" y="121.4">R49</text>
<text x="243.1" y="120.3">270R</text>
<text x="243.1" y="124.1">270R</text>
<text x="243.5" y="122.6">R55</text>
<text x="248.6" y="122.6">D10</text>
<text x="264.1" y="123.9">GREEN</text>
<text x="264.1" y="120.1">GREEN</text>
<text x="43.9" y="131.1" transform="rotate(-90 43.9 131.1)">R44</text>
<text x="46.4" y="130.5" transform="rotate(-90 46.4 130.5)">1k</text>
<text x="152.4" y="127.7">100n</text>
<text x="153.6" y="126.5">C27</text>
<text x="243.1" y="131.7">270R</text>
<text x="243.1" y="127.9">270R</text>
<text x="243.5" y="130.3">R57</text>
<text x="243.5" y="126.5">R56</text>
<text x="248.6" y="126.5">D11</text>
<text x="248.6" y="130.3">D12</text>
<text x="263.6" y="131.5">ORANGE</text>
<text x="264.1" y="127.7">GREEN</text>
<text x="42.8" y="135.3">GND</text>
<text x="144.2" y="136.7" transform="rotate(-90 144.2 136.7)">NTC</text>
<text x="152" y="132.8">GND</text>
<text x="243.1" y="135.5">270R</text>
<text x="243.5" y="137.9">R59</text>
<text x="243.5" y="134.1">R58</text>
<text x="248.6" y="137.9">D14</text>
<text x="248.6" y="134.1">D13</text>
<text x="263.6" y="135.3">ORANGE</text>
<text x="144.2" y="140.4" transform="rotate(-90 144.2 140.4)">10k</text>
<text x="145.5" y="138.7" transform="rotate(-90 145.5 138.7)">TH1</text>
<text x="205.7" y="140.4">C33</text>
<text x="243.1" y="139.3">270R</text>
<text x="243.1" y="143.1">270R</text>
<text x="243.5" y="141.7">R60</text>
<text x="248.6" y="141.7">D15</text>
<text x="265.1" y="139.2">RED</text>
<text x="265.1" y="143">RED</text>
<text x="205.9" y="145.1">100n</text>
<text x="153.3" y="154.4">GND</text>
<text x="153.6" y="150.6">C28</text>
<text x="153.6" y="151.9">1u</text>
<text x="204.1" y="150.6">GND</text>
<text x="226.9" y="159.5">GND</text>
<text x="137.3" y="164.6">+3.3V</text>
<text x="152.4" y="167.1">C25</text>
<text x="142.2" y="173.4">C22</text>
<text x="152.4" y="168.4">3n3</text>
<text x="142.2" y="174.7">100n</text>
<text x="148.2" y="174.7">GND</text>
<text x="120.3" y="182.3">GND</text>
<text x="138" y="182.3">GND</text>
</g>
<g font-size="1.4" fill="#0f0f0f">
<text x="25.4" y="35.3">CH_STAT</text>
<text x="203.2" y="45.4">GAUGE_SRP</text>
<text x="203.2" y="50.5">GAUGE_SRN</text>
<text x="106.7" y="59.4">CH_PG</text>
<text x="106.7" y="56.9">CH_STAT</text>
<text x="106.7" y="62">CH_BTN</text>
<text x="25.4" y="68.3">CH_PG</text>
<text x="44.9" y="89.9">CH_BTN</text>
<text x="19" y="112.8">CH_BTN</text>
<text x="162.7" y="111.5">GAUGE_SRP</text>
<text x="240.7" y="119.1">B</text>
<text x="240.7" y="115.3">A</text>
<text x="27.9" y="125.5">GAUGE_BTN_IN</text>
<text x="139.7" y="125.5">P2</text>
<text x="162.6" y="121.6">GAUGE_SRN</text>
<text x="207" y="121.6">P1</text>
<text x="240.7" y="122.9">C</text>
<text x="139.7" y="128">P1</text>
<text x="240.7" y="126.7">D</text>
<text x="240.7" y="130.5">E</text>
<text x="207" y="133.1">P2</text>
<text x="240.7" y="134.3">F</text>
<text x="240.7" y="142">H</text>
<text x="240.7" y="138.2">G</text>
<text x="137.7" y="147">GAUGE_BTN_IN</text>
</g>
<g font-size="1.4" fill="#840000">
<text x="109.5" y="42.7">SDA_I2C</text>
<text x="109.5" y="45.3">SCL_I2C</text>
<text x="95.5" y="136.7">SDA_I2C</text>
<text x="95.5" y="139.2">SCL_I2C</text>
</g>
<g font-size="1.4" fill="#840084">
<text x="125" y="43.9">0x6B</text>
<text x="123.9" y="139" transform="rotate(-90 123.9 139)">0xAA</text>
</g>
<text font-size="1.4" fill="#725600" x="156.1" y="163.3">Battery+</text>
</svg>
